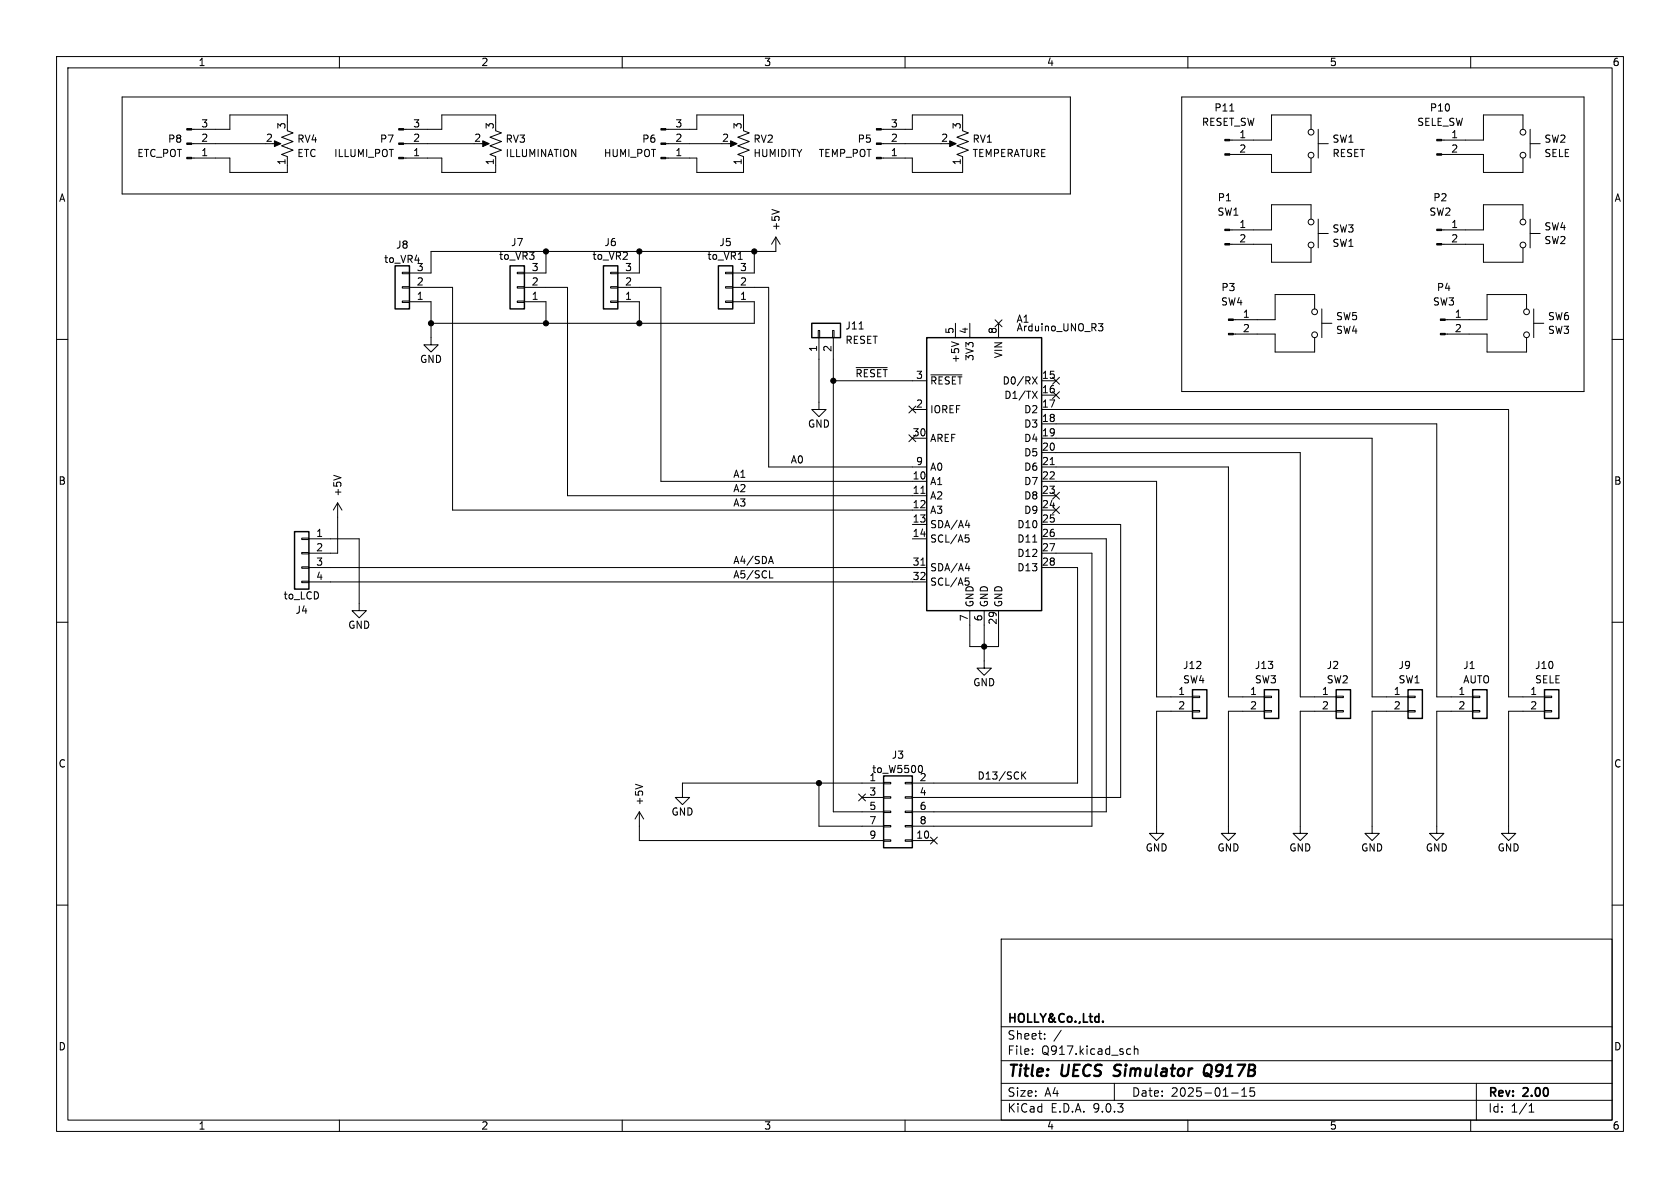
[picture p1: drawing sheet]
<svg xmlns="http://www.w3.org/2000/svg" width="297mm" height="210mm" viewBox="0 0 297 210" stroke-linecap="round" stroke-linejoin="round" font-family="sans-serif">
<g fill="none" stroke="#000" stroke-width=".18">
<path d="M10 10h277v190h-277zM12 12h273v186h-273zM21.6 17.1h167.6v17.2h-167.6zM60 10v2M110 10v2M160 10v2M208.9 17.1h71.1v52.1h-71.1zM210 10v2M217.4 19.6h.7M260 10v2M33.9 25.4h13.1M48.3 25.4h1"/>
<path d="M50.8 23.1l1 .4-2 .8 2 .7-2 .8 2 .7-2 .8 1 .4v2.8h-10.2v-2.6h-6.7M50.8 21.6v-1.3h-10.2v2.6h-6.7M71.3 25.4h12.5M85.1 25.4h1M87.6 23.1l1 .4-2 .8 2 .7-2 .8 2 .7-2 .8 1 .4v2.8h-9.5v-2.6h-6.8M87.6 21.6v-1.3h-9.5v2.6h-6.8M117.7 25.4h9.9M128.9 25.4h1M131.4 23.1l1.1 .4-2.1 .8 2.1 .7-2.1 .8 2.1 .7-2.1 .8 1 .4v2.8h-8.2v-2.6h-5.5M131.4 21.6v-1.3h-8.2v2.6h-5.5M136.5 37l1.2 .5M155.8 25.4h10.6"/>
<path d="M167.6 25.4h1.1M170.2 23.1l1 .4-2 .8 2 .7-2 .8 2 .7-2 .8 1 .4v2.8h-8.9v-2.6h-5.5M170.2 21.6v-1.3h-8.9v2.6h-5.5M217.4 27.3h7.4v3.2h7v-2.6M231.8 38.7v-2.5h-7v4.4h-7.4M231.8 22.9v-2.6h-7v4.5h-7.4M233 25.4h1.8M233 22.9v5M233 38.7v5.1M254.9 27.3h7.4v3.2h6.9v-2.6M269.2 38.7v-2.5h-6.9v4.4h-7.4M269.2 22.9v-2.6h-6.9v4.5h-7.4"/>
<path d="M270.5 25.4h1.8M270.5 22.9v5M270.5 38.7v5.1M71.1 53.2h1.3v.3h-1.3zM71.1 50.7h1.3v.2h-1.3zM71.1 48.1h1.3v.3h-1.3zM72.4 53.3h3.8v7.7h1.3l-1.3 1.2-1.3-1.2h1.3M72.4 50.8h7.6v39.4h83.8M91.4 53.2h1.3v.3h-1.3zM91.4 50.7h1.3v.2h-1.3zM91.4 48.1h1.3v.3h-1.3zM92.7 50.8h7.6v36.8h63.5"/>
<path d="M92.7 53.3h3.8v3.9M96.5 44.5v3.8h-3.8M107.9 53.2h1.3v.3h-1.3zM107.9 50.7h1.3v.2h-1.3zM107.9 48.1h1.3v.3h-1.3zM109.2 53.3h3.8v3.9M109.2 50.8h7.6v34.3h47M113 44.5v3.8h-3.8M128.3 53.2h1.2v.3h-1.2zM128.3 50.7h1.2v.2h-1.2zM128.3 48.1h1.2v.3h-1.2zM129.5 53.3h3.8v3.9h-57.1"/>
<path d="M129.5 50.8h6.4v31.8h27.9M130.5 45.8h.7M133.3 44.5v3.8h-3.8M137.2 41.9l-.8 1.3M137.2 41.9l.7 1.3M137.2 41.9v2.6h-61v3.8h-3.8M144.7 58.4h.2v1.3h-.2zM144.8 59.7v12.7h1.2l-1.2 1.3-1.3-1.3h1.3M147.2 58.4h.2v1.3h-.2zM147.3 59.7v83.8h8.9M151.9 58.2h.7M168.9 57.2v2.5"/>
<path d="M171.4 57.2v2.5M175.9 56.5l1.2 1.3M176.5 57.2v2.5M177.1 56.5l-1.2 1.3M194.2 57.2h.8l-.5 .5 .4 .1 .1 .4-.3 .3h-.3M217.4 43.2h7.4v3.2h7v-2.6M218 59.1h7.4v3.1h7v-2.5M232.4 54.6v-2.5h-7v4.4h-7.4M233 41.3h1.8M233.7 57.2h1.8M233.7 54.6v5.1M254.9 43.2h7.4v3.2h6.9v-2.6"/>
<path d="M255.5 59.1h7.4v3.1h7v-2.5M269.9 54.6v-2.5h-7v4.4h-7.4M270.5 41.3h1.8M271.1 57.2h1.8M271.1 54.6v5.1M10 60h2M147.3 67.3h16.5M151.4 65h5.4M160.7 71.8l1.2 1.2M160.7 76.9l1.2 1.2M161.3 72.4h2.5M161.3 77.5h2.5"/>
<path d="M161.9 71.8l-1.2 1.2M161.9 76.9l-1.2 1.2M164.6 66.3h5.5M168.2 60.4l1.3 .4M182.5 66.6l.9 1.3M182.5 69.2l.9 1.2M183.4 66.6l-.9 1.3M183.4 69.2l-.9 1.2M184.1 77.5h58.5v45.7h6.3M184.1 74.9h69.9v48.3h6.3M184.1 72.4h82.6v50.8h6.3M184.1 67.3h2.6"/>
<path d="M184.1 69.9h2.6M186.1 66.7l1.2 1.2M186.1 69.2l1.2 1.3M187.3 66.7l-1.2 1.2M187.3 69.2l-1.2 1.3M285 60h2M53.3 95.1h1.3v.3h-1.3zM53.3 97.7h1.3v.2h-1.3zM54.6 95.3h8.9v12.7h1.3l-1.3 1.2-1.3-1.2h1.3M59 84l1.3 .4M59.7 88.9l-.8 1.3M59.7 88.9l.8 1.3"/>
<path d="M59.7 88.9v8.9h-5.1M136 99.3h.6M136.3 98.4l.4 1.2M161.3 95.3h2.5M161.3 92.7h2.5M162.8 87.2h.7M162.8 99.9h.7M170.7 94.6h.6M170.7 92.9h.8M170.8 95h.3l.2 .3-.1 .5h-.4M171.3 92.4v.9M182.6 95.8h.7"/>
<path d="M184.1 85.1h20.4v38.1h6.3M184.1 82.6h33.1v40.6h6.3M184.1 80h45.8v43.2h6.3M184.1 95.3h11.5v48.2h-34.3M184.1 97.8h8.9v48.3h-31.7M184.1 92.7h14v48.3h-36.8M184.1 87.6h2.6M184.1 90.2h2.6M185.7 82.1h.7M186.1 87l1.2 1.2M186.1 89.6l1.2 1.2M187.3 87l-1.2 1.2"/>
<path d="M187.3 89.6l-1.2 1.2M10 110h2M53.3 100.2h1.3v.3h-1.3zM53.3 102.7h1.3v.3h-1.3zM54.6 100.3h109.2M54.6 102.9h109.2M136.1 102.2h.6M170.7 102.2h.6M170.7 100.5h.8M170.8 102.7h.4l.1 .5M171.3 100.1v.8M171.4 108v6.3h5.1v-6.3"/>
<path d="M174 108v10.1h1.3l-1.3 1.3-1.3-1.3h1.3M184.1 100.3h6.4v38.1h-29.2M285 110h2M112.3 138.6l1.3 .5M144.8 138.4v7.7h11.4M156.2 138.3h1.3v.3h-1.3zM156.2 138.4h-35.6v2.6h1.3l-1.3 1.2-1.2-1.2h1.2M160 138.3h1.3v.3h-1.3zM162.7 135.3l.3 .2v.8M180.8 137l.5 .7M181.3 136.5l-.7 .7M210.8 123.1h1.3v.2h-1.3z"/>
<path d="M210.8 125.6h1.3v.3h-1.3zM210.8 125.7h-6.3v21.6h1.2l-1.2 1.3-1.3-1.3h1.3M223.5 123.1h1.3v.2h-1.3zM223.5 125.6h1.3v.3h-1.3zM223.5 125.7h-6.3v21.6h1.2l-1.2 1.3-1.3-1.3h1.3M236.2 123.1h1.3v.2h-1.3zM236.2 125.6h1.3v.3h-1.3zM236.2 125.7h-6.3v21.6h1.2l-1.2 1.3-1.3-1.3h1.3M248.9 123.1h1.3v.2h-1.3zM248.9 125.6h1.3v.3h-1.3zM248.9 125.7h-6.3v21.6h1.2l-1.2 1.3-1.3-1.3h1.3M260.3 123.1h1.3v.2h-1.3z"/>
<path d="M260.3 125.6h1.3v.3h-1.3zM260.3 125.7h-6.3v21.6h1.3l-1.3 1.3-1.3-1.3h1.3M273 123.1h1.3v.2h-1.3zM273 125.6h1.3v.3h-1.3zM273 125.7h-6.3v21.6h1.3l-1.3 1.3-1.3-1.3h1.3M113 143.5v5.1h43.2M113 143.5l-.7 1.3M113 143.5l.8 1.3M151.8 140.4l1.2 1.2M152.4 141h3.8M153 140.4l-1.2 1.2M156.2 140.8h1.3v.3h-1.3z"/>
<path d="M156.2 143.4h1.3v.2h-1.3zM156.2 145.9h1.3v.3h-1.3zM156.2 148.5h1.3v.2h-1.3zM160 140.8h1.3v.3h-1.3zM160 143.4h1.3v.2h-1.3zM160 145.9h1.3v.3h-1.3zM160 148.5h1.3v.2h-1.3zM161.3 148.6h3.8M164.5 148l1.2 1.2M165.7 148l-1.2 1.2M10 160h2M177 166h108v32h-108z"/>
<path d="M285 160h2M60 198v2M110 198v2M160 198v2M177 194.5h108M177 191.5h108M177 187.5h108M177 181.5h108M182.5 186.3v.1M182.5 185.5v.1M184.7 183.6v.1M184.7 182.8v.1"/>
<path d="M187.6 182.1l-1.3 2M197 191.5v3M199.5 185.4l.4 .1M199.9 186.3l-.4 .1M200.5 185.5l.2-.1 .4 .1 .1 .9M200.5 184.9v1.5M210 198v2M217.7 193.2h1.2M219.5 193.8h.9M219.5 192.7l.5-.4v1.5M221.7 192.3h-.7v.7l.2-.1h.5l.1 .3-.1 .5-.2 .1-.5-.1M260 198v2"/>
<path d="M261 191.5v6.5M270.3 196.6h.9M270.3 195.5l.4-.4v1.5"/>
<circle cx="231.8" cy="39.2" r=".51"/>
<circle cx="231.8" cy="27.4" r=".51"/>
<circle cx="231.8" cy="23.4" r=".51"/>
<circle cx="269.2" cy="27.4" r=".51"/>
<circle cx="269.2" cy="23.4" r=".51"/>
<circle cx="269.2" cy="39.2" r=".51"/>
<circle cx="231.8" cy="43.3" r=".51"/>
<circle cx="232.4" cy="55.1" r=".51"/>
<circle cx="232.4" cy="59.2" r=".51"/>
<circle cx="269.2" cy="43.3" r=".51"/>
<circle cx="269.9" cy="59.2" r=".51"/>
<circle cx="269.9" cy="55.1" r=".51"/>
</g>
<path d="M196.8 190.1l.3 .1M197.1 188.4l-.1 .4 .1 .2M213.2 189.7l.3 .1 .5 .5M213.8 188.2a.77 .77 0 0 0-.9 .7l-.1 .6 .1 .4 .1 .2a.71 .71 0 0 0 1-.2" fill="none" stroke="#000" stroke-width=".4"/>
<path d="M195 180.5v.2" fill="none" stroke="#000" stroke-width=".3"/>
<g fill="#000" stroke="#000" stroke-width=".18">
<path d="M33 27.8h.9v.3h-.9zM33 25.3h.9v.2h-.9zM33 22.7h.9v.3h-.9zM48.5 24.9l1.2 .5-1.2 .5zM70.5 27.8h.8v.3h-.8zM70.5 25.3h.8v.2h-.8zM70.5 22.7h.8v.3h-.8zM85.3 24.9l1.2 .5-1.2 .5zM116.8 27.8h.9v.3h-.9zM116.8 25.3h.9v.2h-.9zM116.8 22.7h.9v.3h-.9zM129.2 24.9l1.1 .5-1.1 .5z"/>
<path d="M154.9 27.8h.9v.3h-.9zM154.9 25.3h.9v.2h-.9zM154.9 22.7h.9v.3h-.9zM167.9 24.9l1.1 .5-1.1 .5zM216.5 24.6h.9v.3h-.9zM216.5 27.2h.9v.2h-.9zM254 24.6h.9v.3h-.9zM254 27.2h.9v.2h-.9zM216.5 40.5h.9v.3h-.9zM216.5 43.1h.9v.2h-.9zM217.2 56.4h.8v.2h-.8zM217.2 58.9h.8v.3h-.8z"/>
<path d="M254 40.5h.9v.3h-.9zM254 43.1h.9v.2h-.9zM254.6 56.4h.9v.2h-.9zM254.6 58.9h.9v.3h-.9z"/>
<circle cx="76.2" cy="57.2" r=".46"/>
<circle cx="96.5" cy="44.5" r=".46"/>
<circle cx="96.5" cy="57.2" r=".46"/>
<circle cx="113" cy="57.2" r=".46"/>
<circle cx="113" cy="44.5" r=".46"/>
<circle cx="133.3" cy="44.5" r=".46"/>
<circle cx="147.3" cy="67.3" r=".46"/>
<circle cx="174" cy="114.3" r=".46"/>
<circle cx="144.8" cy="138.4" r=".46"/>
</g>
<g fill="none" stroke="#000" stroke-width=".25">
<path d="M69.8 47h2.6v7.6h-2.6zM90.2 47h2.5v7.6h-2.5zM106.7 47h2.5v7.6h-2.5zM127 47h2.5v7.6h-2.5zM143.5 57.2h5.1v2.5h-5.1zM163.8 59.7h20.3v48.3h-20.3zM52.1 94h2.5v10.1h-2.5zM156.2 137.2h5.1v12.7h-5.1zM210.8 121.9h2.6v5.1h-2.6zM223.5 121.9h2.6v5.1h-2.6zM236.2 121.9h2.6v5.1h-2.6zM248.9 121.9h2.6v5.1h-2.6z"/>
<path d="M260.3 121.9h2.6v5.1h-2.6zM273 121.9h2.6v5.1h-2.6z"/>
</g>
<g font-size="2.8">
<text x="178" y="190.9">Title:</text>
<text x="187.7" y="190.9">UECS</text>
<text x="197.8" y="190.9">Simulator</text>
<text x="214.5" y="190.9">Q917B</text>
</g>
<g font-size="2.1">
<text x="178" y="184">Sheet:</text>
<text x="178" y="181.2">HOLLY&amp;Co.,Ltd.</text>
<text x="178" y="186.7">File:</text>
<text x="184.1" y="186.7">Q917.kicad_sch</text>
<text x="178" y="196.9">KiCad</text>
<text x="178" y="194.1">Size:</text>
<text x="184.7" y="194.1">A4</text>
<text x="185.7" y="196.9">E.D.A.</text>
<text x="193.3" y="196.9">9.0.3</text>
<text x="200" y="194.1">Date:</text>
<text x="207" y="194.1">2025-01-15</text>
<text x="263" y="194.3">Rev:</text>
<text x="263" y="196.9">Id:</text>
<text x="267.1" y="196.9">1/1</text>
<text x="269.4" y="194.3">2.00</text>
</g>
<g font-size="1.8">
<text x="35" y="11.9">1</text>
<text x="85" y="11.9">2</text>
<text x="135" y="11.9">3</text>
<text x="185" y="11.9">4</text>
<text x="235" y="11.9">5</text>
<text x="285" y="11.9">6</text>
<text x="35.5" y="22.6">3</text>
<text x="50.5" y="22.9" transform="rotate(-90 50.5 22.9)">3</text>
<text x="73" y="22.6">3</text>
<text x="87.4" y="22.9" transform="rotate(-90 87.4 22.9)">3</text>
<text x="119.3" y="22.6">3</text>
<text x="131.2" y="22.9" transform="rotate(-90 131.2 22.9)">3</text>
<text x="157.4" y="22.6">3</text>
<text x="169.9" y="22.9" transform="rotate(-90 169.9 22.9)">3</text>
<text x="212.4" y="22.5">RESET_SW</text>
<text x="214.6" y="19.9">P11</text>
<text x="250.5" y="22.5">SELE_SW</text>
<text x="252.7" y="19.9">P10</text>
<text x="24.2" y="28">ETC_POT</text>
<text x="29.6" y="25.4">P8</text>
<text x="35.5" y="27.7">1</text>
<text x="35.5" y="25.1">2</text>
<text x="46.9" y="25.1">2</text>
<text x="50.5" y="29.3" transform="rotate(-90 50.5 29.3)">1</text>
<text x="52.5" y="25.4">RV4</text>
<text x="52.5" y="28">ETC</text>
<text x="59" y="28">ILLUMI_POT</text>
<text x="67.1" y="25.4">P7</text>
<text x="73" y="27.7">1</text>
<text x="73" y="25.1">2</text>
<text x="83.7" y="25.1">2</text>
<text x="87.4" y="29.3" transform="rotate(-90 87.4 29.3)">1</text>
<text x="89.3" y="25.4">RV3</text>
<text x="89.3" y="28">ILLUMINATION</text>
<text x="106.7" y="28">HUMI_POT</text>
<text x="113.4" y="25.4">P6</text>
<text x="119.3" y="27.7">1</text>
<text x="119.3" y="25.1">2</text>
<text x="127.6" y="25.1">2</text>
<text x="131.2" y="29.3" transform="rotate(-90 131.2 29.3)">1</text>
<text x="133.1" y="25.4">RV2</text>
<text x="133.1" y="28">HUMIDITY</text>
<text x="144.6" y="28">TEMP_POT</text>
<text x="151.5" y="25.4">P5</text>
<text x="157.4" y="27.7">1</text>
<text x="157.4" y="25.1">2</text>
<text x="166.3" y="25.1">2</text>
<text x="169.9" y="29.3" transform="rotate(-90 169.9 29.3)">1</text>
<text x="171.8" y="25.4">RV1</text>
<text x="171.8" y="28">TEMPERATURE</text>
<text x="219" y="24.5">1</text>
<text x="219" y="27.1">2</text>
<text x="235.5" y="28">RESET</text>
<text x="235.5" y="25.4">SW1</text>
<text x="256.5" y="24.5">1</text>
<text x="256.5" y="27.1">2</text>
<text x="272.9" y="25.4">SW2</text>
<text x="272.9" y="28">SELE</text>
<text x="10.3" y="35.9">A</text>
<text x="215.2" y="35.8">P1</text>
<text x="253.3" y="35.8">P2</text>
<text x="285.3" y="35.9">A</text>
<text x="138" y="40.9" transform="rotate(-90 138 40.9)">+5V</text>
<text x="215.1" y="38.3">SW1</text>
<text x="219" y="40.4">1</text>
<text x="235.5" y="41.3">SW3</text>
<text x="252.6" y="38.3">SW2</text>
<text x="256.5" y="40.4">1</text>
<text x="272.9" y="40.9">SW4</text>
<text x="67.8" y="46.7">to_VR4</text>
<text x="69.9" y="44.2">J8</text>
<text x="88.1" y="46.1">to_VR3</text>
<text x="90.2" y="43.7">J7</text>
<text x="104.6" y="46.1">to_VR2</text>
<text x="106.8" y="43.7">J6</text>
<text x="125" y="46.1">to_VR1</text>
<text x="127.1" y="43.7">J5</text>
<text x="219" y="42.9">2</text>
<text x="235.5" y="43.8">SW1</text>
<text x="256.5" y="42.9">2</text>
<text x="272.9" y="43.4">SW2</text>
<text x="73.6" y="53.1">1</text>
<text x="73.6" y="50.5">2</text>
<text x="73.6" y="48">3</text>
<text x="93.9" y="53.1">1</text>
<text x="93.9" y="50.5">2</text>
<text x="93.9" y="48">3</text>
<text x="110.4" y="53.1">1</text>
<text x="110.4" y="50.5">2</text>
<text x="110.4" y="48">3</text>
<text x="130.7" y="53.1">1</text>
<text x="130.7" y="50.5">2</text>
<text x="130.7" y="48">3</text>
<text x="215.8" y="51.7">P3</text>
<text x="253.9" y="51.7">P4</text>
<text x="149.4" y="58.4">J11</text>
<text x="168.7" y="59.1" transform="rotate(-90 168.7 59.1)">5</text>
<text x="171.2" y="59.1" transform="rotate(-90 171.2 59.1)">4</text>
<text x="176.3" y="59.1" transform="rotate(-90 176.3 59.1)">8</text>
<text x="179.6" y="57.3">A1</text>
<text x="179.6" y="58.8">Arduino_UNO_R3</text>
<text x="215.8" y="54.2">SW4</text>
<text x="219.6" y="56.3">1</text>
<text x="219.6" y="58.8">2</text>
<text x="236.1" y="56.8">SW5</text>
<text x="236.1" y="59.2">SW4</text>
<text x="253.2" y="54.2">SW3</text>
<text x="257.1" y="56.3">1</text>
<text x="257.1" y="58.8">2</text>
<text x="273.6" y="56.8">SW6</text>
<text x="273.6" y="59.2">SW3</text>
<text x="74.2" y="64.4">GND</text>
<text x="144.5" y="62.3" transform="rotate(-90 144.5 62.3)">1</text>
<text x="147.1" y="62.3" transform="rotate(-90 147.1 62.3)">2</text>
<text x="149.4" y="61">RESET</text>
<text x="169.8" y="64.3" transform="rotate(-90 169.8 64.3)">+5V</text>
<text x="172.3" y="63.9" transform="rotate(-90 172.3 63.9)">3V3</text>
<text x="177.4" y="63.4" transform="rotate(-90 177.4 63.4)">VIN</text>
<text x="151.1" y="66.8">~{RESET}</text>
<text x="161.9" y="67.1">3</text>
<text x="164.3" y="68.2">~{RESET}</text>
<text x="177.1" y="68.2">D0/RX</text>
<text x="177.5" y="70.7">D1/TX</text>
<text x="184.1" y="67.1">15</text>
<text x="184.1" y="69.6">16</text>
<text x="142.7" y="75.8">GND</text>
<text x="161.2" y="77.2">30</text>
<text x="161.9" y="72.1">2</text>
<text x="164.3" y="73.3">IOREF</text>
<text x="181" y="73.3">D2</text>
<text x="181" y="75.8">D3</text>
<text x="184.1" y="72.1">17</text>
<text x="184.1" y="74.7">18</text>
<text x="184.1" y="77.2">19</text>
<text x="139.7" y="82">A0</text>
<text x="161.9" y="82.3">9</text>
<text x="164.3" y="78.3">AREF</text>
<text x="164.3" y="83.4">A0</text>
<text x="181" y="78.3">D4</text>
<text x="181" y="80.9">D5</text>
<text x="181" y="83.4">D6</text>
<text x="184.1" y="79.8">20</text>
<text x="184.1" y="82.3">21</text>
<text x="10.3" y="85.9">B</text>
<text x="60.6" y="87.9" transform="rotate(-90 60.6 87.9)">+5V</text>
<text x="129.5" y="89.6">A3</text>
<text x="129.5" y="87.1">A2</text>
<text x="129.5" y="84.6">A1</text>
<text x="161.2" y="84.8">10</text>
<text x="161.2" y="87.4">11</text>
<text x="161.2" y="89.9">12</text>
<text x="164.3" y="86">A1</text>
<text x="164.3" y="88.5">A2</text>
<text x="181" y="86">D7</text>
<text x="181" y="88.5">D8</text>
<text x="184.1" y="84.8">22</text>
<text x="184.1" y="87.4">23</text>
<text x="184.1" y="89.9">24</text>
<text x="285.3" y="85.9">B</text>
<text x="55.8" y="95">1</text>
<text x="161.2" y="92.5">13</text>
<text x="161.2" y="95">14</text>
<text x="164.3" y="91">A3</text>
<text x="164.3" y="93.6">SDA/A4</text>
<text x="179.7" y="93.6">D10</text>
<text x="181" y="91">D9</text>
<text x="184.1" y="92.5">25</text>
<text x="184.1" y="95">26</text>
<text x="55.8" y="97.5">2</text>
<text x="55.8" y="100.1">3</text>
<text x="129.5" y="99.8">A4/SDA</text>
<text x="161.2" y="100.1">31</text>
<text x="164.3" y="96.1">SCL/A5</text>
<text x="164.3" y="101.2">SDA/A4</text>
<text x="179.7" y="96.1">D11</text>
<text x="179.7" y="98.7">D12</text>
<text x="179.7" y="101.2">D13</text>
<text x="184.1" y="97.5">27</text>
<text x="184.1" y="100.1">28</text>
<text x="50" y="106.2">to_LCD</text>
<text x="55.8" y="102.6">4</text>
<text x="129.5" y="102.3">A5/SCL</text>
<text x="161.2" y="102.6">32</text>
<text x="164.3" y="103.7">SCL/A5</text>
<text x="172.3" y="107.4" transform="rotate(-90 172.3 107.4)">GND</text>
<text x="174.9" y="107.4" transform="rotate(-90 174.9 107.4)">GND</text>
<text x="177.4" y="107.4" transform="rotate(-90 177.4 107.4)">GND</text>
<text x="52.1" y="108.7">J4</text>
<text x="61.5" y="111.4">GND</text>
<text x="171.2" y="109.9" transform="rotate(-90 171.2 109.9)">7</text>
<text x="173.7" y="109.9" transform="rotate(-90 173.7 109.9)">6</text>
<text x="176.3" y="110.5" transform="rotate(-90 176.3 110.5)">29</text>
<text x="209.1" y="118.5">J12</text>
<text x="221.8" y="118.5">J13</text>
<text x="234.5" y="118.5">J2</text>
<text x="247.2" y="118.5">J9</text>
<text x="258.6" y="118.5">J1</text>
<text x="271.3" y="118.5">J10</text>
<text x="172" y="121.5">GND</text>
<text x="208.2" y="122.9">1</text>
<text x="208.2" y="125.5">2</text>
<text x="209.1" y="121">SW4</text>
<text x="220.9" y="122.9">1</text>
<text x="220.9" y="125.5">2</text>
<text x="221.8" y="121">SW3</text>
<text x="233.6" y="122.9">1</text>
<text x="233.6" y="125.5">2</text>
<text x="234.5" y="121">SW2</text>
<text x="246.3" y="122.9">1</text>
<text x="246.3" y="125.5">2</text>
<text x="247.2" y="121">SW1</text>
<text x="257.7" y="122.9">1</text>
<text x="257.7" y="125.5">2</text>
<text x="258.6" y="121">AUTO</text>
<text x="270.4" y="122.9">1</text>
<text x="270.4" y="125.5">2</text>
<text x="271.3" y="121">SELE</text>
<text x="10.3" y="135.9">C</text>
<text x="154.1" y="136.9">to_W5500</text>
<text x="157.6" y="134.3">J3</text>
<text x="172.7" y="137.9">D13/SCK</text>
<text x="285.3" y="135.9">C</text>
<text x="113.9" y="142.5" transform="rotate(-90 113.9 142.5)">+5V</text>
<text x="153.6" y="138.2">1</text>
<text x="153.6" y="140.7">3</text>
<text x="153.6" y="143.3">5</text>
<text x="162.5" y="138.2">2</text>
<text x="162.5" y="140.7">4</text>
<text x="162.5" y="143.3">6</text>
<text x="118.6" y="144.4">GND</text>
<text x="153.6" y="145.8">7</text>
<text x="153.6" y="148.3">9</text>
<text x="161.9" y="148.3">10</text>
<text x="162.5" y="145.8">8</text>
<text x="202.4" y="150.7">GND</text>
<text x="215.1" y="150.7">GND</text>
<text x="227.8" y="150.7">GND</text>
<text x="240.5" y="150.7">GND</text>
<text x="252" y="150.7">GND</text>
<text x="264.7" y="150.7">GND</text>
<text x="10.3" y="185.9">D</text>
<text x="285.3" y="185.9">D</text>
<text x="35" y="199.9">1</text>
<text x="85" y="199.9">2</text>
<text x="135" y="199.9">3</text>
<text x="185" y="199.9">4</text>
<text x="235" y="199.9">5</text>
<text x="285" y="199.9">6</text>
</g>
</svg>
